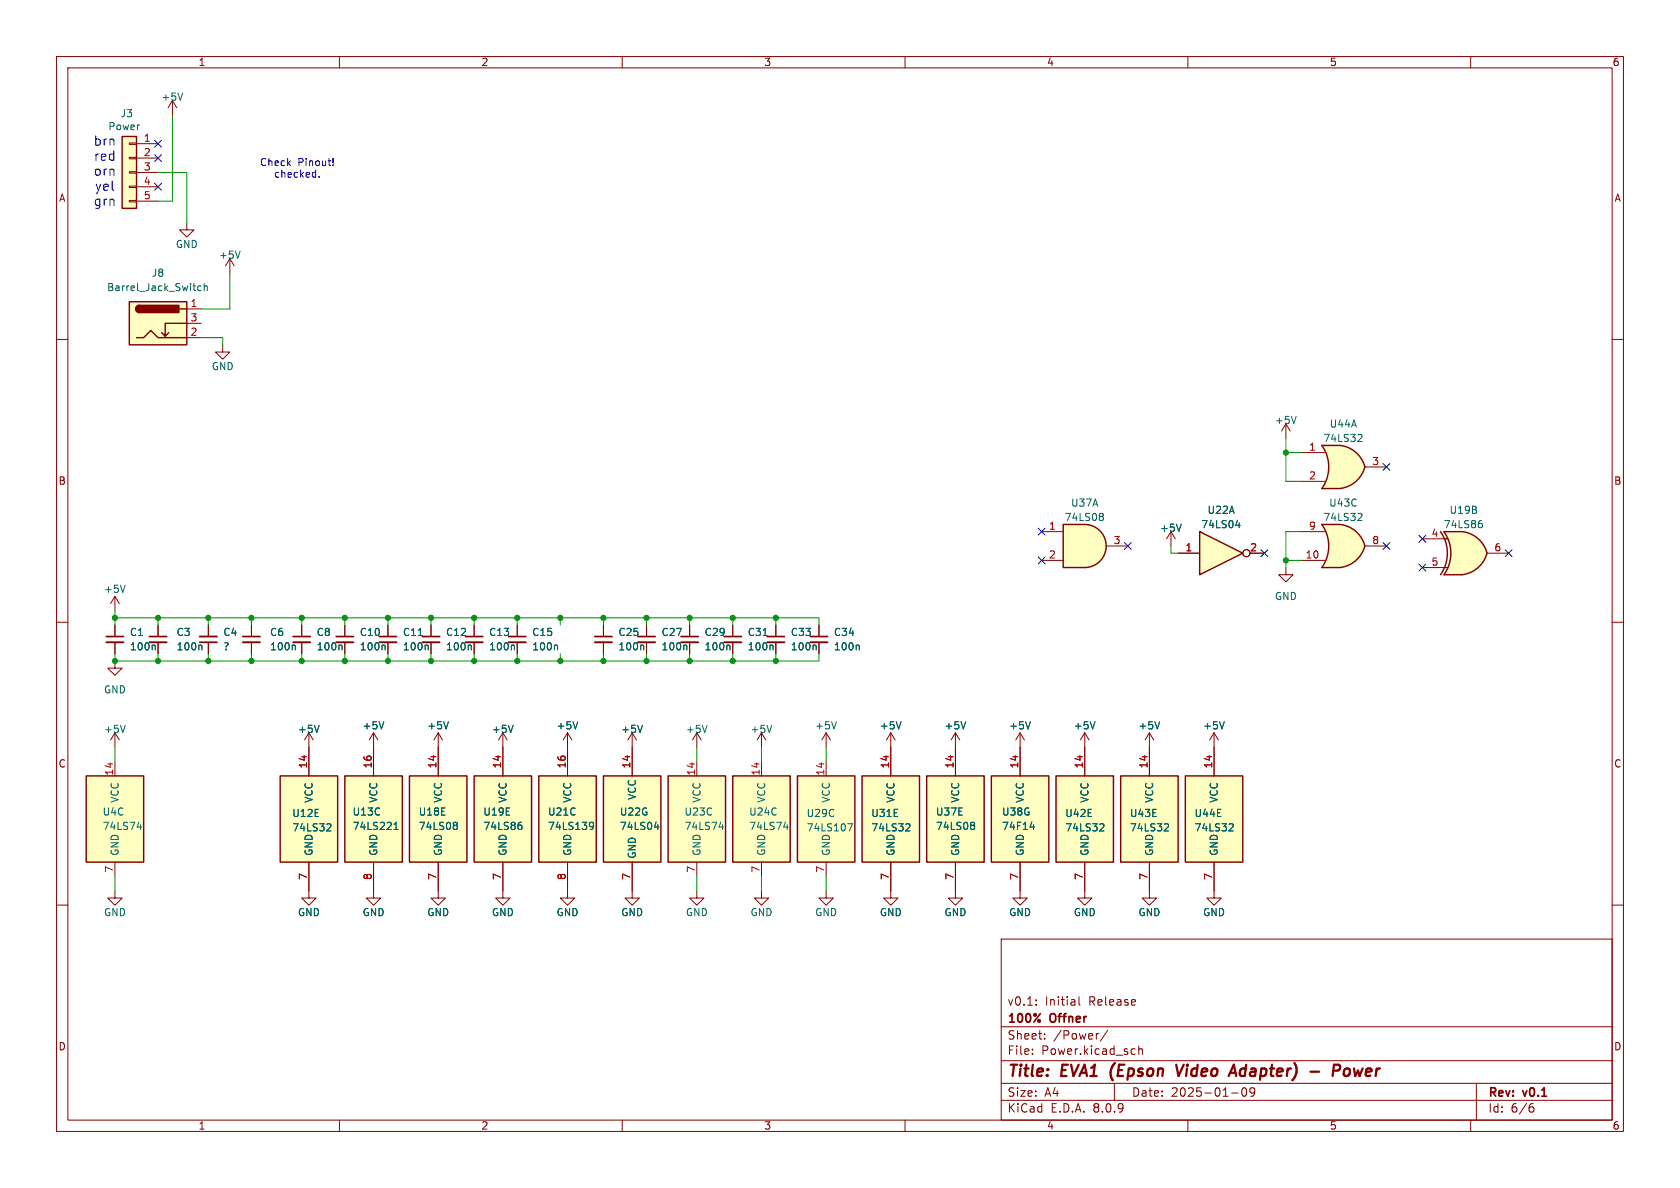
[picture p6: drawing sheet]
<svg xmlns="http://www.w3.org/2000/svg" width="297mm" height="210mm" viewBox="0 0 297 210" stroke-linecap="round" stroke-linejoin="round" font-family="sans-serif">
<g fill="none" stroke="#840000" stroke-width=".18">
<path d="M10 10h277v190h-277zM12 12h273v186h-273zM60 10v2M110 10v2M160 10v2M210 10v2M260 10v2M10 60h2M285 60h2M10 110h2M285 110h2M10 160h2"/>
<path d="M177 166h108v32h-108zM183.2 177.6v.1M183.2 176.8v.1M190.7 176.2v1.3l.3 .2M285 160h2M60 198v2M110 198v2M160 198v2M177 194.5h108M177 191.5h108M177 187.5h108M177 181.5h108"/>
<path d="M182.5 186.3v.1M182.5 185.5v.1M184.7 183.6v.1M184.7 182.8v.1M194.2 182.7l-.2 .1M195.8 182.1l-1.3 2M197 191.5v3M200.2 185.4l.5 .1M200.7 186.3l-.5 .1M201.3 185.5l.2-.1 .4 .1 .1 .9M201.3 184.9v1.5M210 198v2"/>
<path d="M217.7 193.2h1.2M219.7 192.4a.81 .81 0 0 0 .3 1.4l.2-.1 .2-.5-.2-.8M221 192.4v.5l.1 .3h.4l.3-.3M221.7 192.4a.99 .99 0 0 1-.3 1.4h-.3M260 198v2M261 191.5v6.5M270.6 195.7h.4l.2 .3-.1 .5-.5 .1M271 195.1l-.4 .1"/>
</g>
<path d="M196.4 189.3v1.1M207.9 188.2l.4 2 1-2M217.5 189.6h.9M218.1 188.2l.4 2M231.7 189.4h1.5M236.8 189.1a.51 .51 0 0 0-.2-.9h-.8l-.2 2M237.7 189.1a.52 .52 0 0 1 .6-.2 .52 .52 0 0 1 .4 .4l-.1 .5a.55 .55 0 0 1-.5 .4 .55 .55 0 0 1-.6-.4z" fill="none" stroke="#840000" stroke-width=".4"/>
<path d="M118.1 137.2h10.2v15.2h-10.2z" fill="#ffffc2"/>
<path d="M118.1 137.2h10.2v15.2h-10.2z" fill="none" stroke="#840000" stroke-width=".25"/>
<path d="M123.2 134.6v2.6M88.9 157.5v1.3h1.3l-1.3 1.2-1.3-1.2h1.3M123.2 152.4v2.5" fill="none" stroke="#840000" stroke-width=".18"/>
<path d="M127.1 146.2h.8M127.7 145.8v.8" fill="none" stroke="#006464" stroke-width=".18"/>
<path d="M257.9 96.4l5 1.4a5.2 5.2 0 0 1-4.4 3.8z" fill="#ffffc2" stroke="#ffffc2" stroke-width=".18"/>
<path d="M255.3 94h3.1M255.3 101.6h3.1" fill="none" stroke="#ffffc2" stroke-width=".18"/>
<path d="M255.3 94h3.1v7.6h-3.1a6.7 6.7 0 0 0 0-7.6z" fill="#ffffc2"/>
<path d="M258.5 94a5.1 5.1 0 0 1 4.4 3.8l-5 1.3z" fill="#ffffc2" stroke="#ffffc2" stroke-width=".18"/>
<path d="M254.7 94a6.6 6.6 0 0 1 0 7.6M255.3 94h3.1a5.1 5.1 0 0 1 4.5 3.8 5.2 5.2 0 0 1-4.4 3.8h-3.2a6.6 6.6 0 0 0 0-7.6z" fill="none" stroke="#840000" stroke-width=".25"/>
<g fill="none" stroke="#840000" stroke-width=".18">
<path d="M251.5 95.3h4.4M262.9 97.8h3.8M27.9 110.5v2M27.9 113.5v2.1M44.4 110.5v2M44.4 113.5v2.1M83.8 110.5v2M83.8 113.5v2.1M114.3 110.5v2M114.3 113.5v2.1M121.9 110.5v2M121.9 113.5v2.1"/>
<path d="M251.5 100.3h4.4M88.9 129.5l-.8 1.3M88.9 129.5v2.6M88.9 129.5l.8 1.3"/>
</g>
<path d="M261.6 92.5h.2l.3 .2-.1 .5-.4 .1M261.7 92h.3M35.5 114l.2 .2v.7M52 114l.2 .2v.7M90.8 114l.1 .2v.7M121.2 114l.2 .2v.7M128.9 114l.1 .2v.7M90.7 128.2l-.4 1.3" fill="none" stroke="#006464" stroke-width=".18"/>
<path d="M26.4 113.5h3.1M42.9 113.5h3.1M82.3 113.5h3M112.8 113.5h3M120.4 113.5h3" fill="none" stroke="#840000" stroke-width=".33"/>
<path d="M26.4 112.5h3.1M42.9 112.5h3.1M82.3 112.5h3M112.8 112.5h3M120.4 112.5h3" fill="none" stroke="#840000" stroke-width=".3"/>
<path d="M129.5 137.2h10.2v15.2h-10.2z" fill="#ffffc2"/>
<path d="M129.5 137.2h10.2v15.2h-10.2z" fill="none" stroke="#840000" stroke-width=".25"/>
<path d="M134.6 129.5v2.6M134.6 134.6v2.6M134.6 129.5l-.7 1.3M134.6 129.5l.8 1.3M134.6 152.4v2.5" fill="none" stroke="#840000" stroke-width=".18"/>
<path d="M136.4 128.2l-.4 1.3M138.6 146.2h.7M139.2 145.8v.8" fill="none" stroke="#006464" stroke-width=".18"/>
<path d="M106.7 137.2h10.1v15.2h-10.1z" fill="#ffffc2"/>
<path d="M106.7 137.2h10.1v15.2h-10.1z" fill="none" stroke="#840000" stroke-width=".25"/>
<path d="M36.8 110.5v2M36.8 113.5v2.1M111.8 132.1v5.1M123.2 129.5l-.8 1.3M123.2 129.5v2.6M123.2 129.5l.8 1.3M100.3 157.5v1.3h1.3l-1.3 1.2-1.2-1.2h1.2M111.8 152.4v5.1" fill="none" stroke="#840000" stroke-width=".18"/>
<path d="M125 128.2l-.4 1.3M115.7 146.2h.8M116.3 145.8v.8" fill="none" stroke="#006464" stroke-width=".18"/>
<path d="M35.3 112.5h3.1" fill="none" stroke="#840000" stroke-width=".33"/>
<path d="M35.3 113.5h3.1" fill="none" stroke="#840000" stroke-width=".3"/>
<path d="M141 137.2h10.1v15.2h-10.1z" fill="#ffffc2"/>
<path d="M141 137.2h10.1v15.2h-10.1z" fill="none" stroke="#840000" stroke-width=".25"/>
<path d="M53.3 110.5v2M53.3 113.5v2.1M146 129.5v2.6M146 134.6v2.6M146 129.5l-.7 1.3M146 129.5l.8 1.3M157.5 129.5l-.8 1.3M157.5 129.5v2.6M157.5 129.5l.7 1.3M146 152.4v2.5M157.5 157.5v1.3h1.2l-1.2 1.2-1.3-1.2h1.3" fill="none" stroke="#840000" stroke-width=".18"/>
<path d="M60.3 114l.2 .2v.7M147.9 127.6l-.5 1.2M159.3 127.6l-.4 1.2M149.9 145.6h.8l-.5 1.3" fill="none" stroke="#006464" stroke-width=".18"/>
<path d="M51.8 113.5h3.1" fill="none" stroke="#840000" stroke-width=".33"/>
<path d="M51.8 112.5h3.1" fill="none" stroke="#840000" stroke-width=".3"/>
<path d="M15.2 137.2h10.2v15.2h-10.2z" fill="#ffffc2"/>
<path d="M15.2 137.2h10.2v15.2h-10.2z" fill="none" stroke="#840000" stroke-width=".25"/>
<path d="M20.3 134.6v2.6M54.6 129.5l-.8 1.3M54.6 129.5v2.6M54.6 129.5l.8 1.3M66 129.5l-.7 1.3M66 129.5v2.6M66 129.5l.8 1.3M20.3 157.5v1.3h1.3l-1.3 1.2-1.3-1.2h1.3M20.3 152.4v2.5M146 157.5v1.3h1.3l-1.3 1.2-1.2-1.2h1.2" fill="none" stroke="#840000" stroke-width=".18"/>
<path d="M56.4 128.2l-.4 1.3M67.9 127.6l-.5 1.2M24.3 146.2h.7M24.9 145.8v.8" fill="none" stroke="#006464" stroke-width=".18"/>
<path d="M236.3 95.2l5 1.3a5.2 5.2 0 0 1-4.4 3.8z" fill="#ffffc2" stroke="#ffffc2" stroke-width=".18"/>
<path d="M233.7 92.7h3.2M233.7 100.3h3.2" fill="none" stroke="#ffffc2" stroke-width=".18"/>
<path d="M233.7 92.7h3.2v7.6h-3.2a6.7 6.7 0 0 0 0-7.6z" fill="#ffffc2"/>
<path d="M236.9 92.7a5.1 5.1 0 0 1 4.4 3.8l-5 1.3z" fill="#ffffc2" stroke="#ffffc2" stroke-width=".18"/>
<path d="M236.9 92.7h-3.2a6.6 6.6 0 0 1 0 7.6h3.2M236.9 92.7a5.1 5.1 0 0 1 4.4 3.8 5.2 5.2 0 0 1-4.4 3.8" fill="none" stroke="#840000" stroke-width=".25"/>
<path d="M229.9 99.1h4.3M229.9 94h4.3M241.3 96.5h3.8M91.4 110.5v2M91.4 113.5v2.1M203.2 129.5l-.8 1.3M203.2 129.5v2.6M203.2 129.5l.8 1.3" fill="none" stroke="#840000" stroke-width=".18"/>
<path d="M240.2 90.7l.5 .1 .1 .3-.8 .9h.8M98.4 114l.2 .2v.7M205 127.6l-.4 1.2" fill="none" stroke="#006464" stroke-width=".18"/>
<path d="M89.9 113.5h3.1" fill="none" stroke="#840000" stroke-width=".33"/>
<path d="M89.9 112.5h3.1" fill="none" stroke="#840000" stroke-width=".3"/>
<path d="M198.1 137.2h10.2v15.2h-10.2z" fill="#ffffc2"/>
<path d="M198.1 137.2h10.2v15.2h-10.2z" fill="none" stroke="#840000" stroke-width=".25"/>
<path d="M203.2 132.1v5.1M203.2 152.4v5.1" fill="none" stroke="#840000" stroke-width=".18"/>
<path d="M206 145.6l.5 .1 .1 .3-.8 .9h.8" fill="none" stroke="#006464" stroke-width=".18"/>
<path d="M186.7 137.2h10.1v15.2h-10.1z" fill="#ffffc2"/>
<path d="M186.7 137.2h10.1v15.2h-10.1z" fill="none" stroke="#840000" stroke-width=".25"/>
<path d="M191.8 129.5v7.7M191.8 129.5l-.8 1.3M191.8 129.5l.7 1.3M214.6 129.5l-.7 1.3M214.6 129.5v2.6M214.6 129.5l.8 1.3M191.8 152.4v6.4h1.2l-1.2 1.2-1.3-1.2h1.3M203.2 157.5v1.3h1.3l-1.3 1.2-1.3-1.2h1.3M214.6 157.5v1.3h1.3l-1.3 1.2-1.2-1.2h1.2" fill="none" stroke="#840000" stroke-width=".18"/>
<path d="M193.6 127.6l-.4 1.2M216.4 127.6l-.4 1.2M194.6 145.6l.4 .1 .2 .3-.8 .9h.8" fill="none" stroke="#006464" stroke-width=".18"/>
<path d="M209.5 137.2h10.2v15.2h-10.2z" fill="#ffffc2"/>
<path d="M209.5 137.2h10.2v15.2h-10.2z" fill="none" stroke="#840000" stroke-width=".25"/>
<path d="M227.3 100.3v1.3h1.3l-1.3 1.3-1.2-1.3h1.2M214.6 132.1v5.1M214.6 152.4v5.1" fill="none" stroke="#840000" stroke-width=".18"/>
<path d="M217.5 145.6l.4 .1 .1 .3-.8 .9h.8" fill="none" stroke="#006464" stroke-width=".18"/>
<path d="M21.6 24.1h2.5v12.7h-2.5z" fill="#ffffc2"/>
<path d="M22.9 35.4h1.2v.3h-1.2zM22.9 32.9h1.2v.2h-1.2zM22.9 30.4h1.2v.2h-1.2zM22.9 27.8h1.2v.3h-1.2zM22.9 25.3h1.2v.2h-1.2zM24.1 25.4h3.8M24.1 27.9h3.8M24.1 30.5h3.8M24.1 33h3.8M24.1 35.6h3.8M106.7 110.5v2M106.7 113.5v2.1" fill="none" stroke="#840000" stroke-width=".18"/>
<path d="M21.6 24.1h2.5v12.7h-2.5z" fill="none" stroke="#840000" stroke-width=".25"/>
<path d="M105.2 113.5h3" fill="none" stroke="#840000" stroke-width=".33"/>
<path d="M105.2 112.5h3" fill="none" stroke="#840000" stroke-width=".3"/>
<path d="M113.6 114l.2 .2v.7" fill="none" stroke="#006464" stroke-width=".18"/>
<path d="M236.3 81.2l5 1.3a5.2 5.2 0 0 1-4.4 3.9z" fill="#ffffc2" stroke="#ffffc2" stroke-width=".18"/>
<path d="M233.7 78.7h3.2M233.7 86.4h3.2" fill="none" stroke="#ffffc2" stroke-width=".18"/>
<path d="M233.7 78.7h3.2v7.7h-3.2a6.7 6.7 0 0 0 0-7.7z" fill="#ffffc2"/>
<path d="M236.9 78.7a5.1 5.1 0 0 1 4.4 3.9l-5 1.2z" fill="#ffffc2" stroke="#ffffc2" stroke-width=".18"/>
<path d="M236.9 78.7h-3.2a6.6 6.6 0 0 1 0 7.7h3.2M236.9 78.7a5.1 5.1 0 0 1 4.4 3.8 5.2 5.2 0 0 1-4.4 3.9" fill="none" stroke="#840000" stroke-width=".25"/>
<path d="M227.3 74.9l-.7 1.3M227.3 74.9v2.6M227.3 74.9l.8 1.3M229.9 80h4.3M229.9 85.1h4.3M241.3 82.6h3.8M100.3 129.5l-.7 1.3M100.3 129.5v2.6M100.3 129.5l.8 1.3M111.8 129.5l-.8 1.3M111.8 129.5v2.6M111.8 129.5l.7 1.3" fill="none" stroke="#840000" stroke-width=".18"/>
<path d="M229.1 73.6l-.4 1.3M240.2 76.8h.5l.1 .3-.8 .9h.8M102.1 127.6l-.4 1.2M113.6 128.2l-.4 1.3" fill="none" stroke="#006464" stroke-width=".18"/>
<path d="M83.8 137.2h10.2v15.2h-10.2z" fill="#ffffc2"/>
<path d="M83.8 137.2h10.2v15.2h-10.2z" fill="none" stroke="#840000" stroke-width=".25"/>
<path d="M207 94l-.8 1.3M207 94v2.5M207 94l.8 1.3M88.9 132.1v5.1M88.9 152.4v5.1M111.8 157.5v1.3h1.2l-1.2 1.2-1.3-1.2h1.3" fill="none" stroke="#840000" stroke-width=".18"/>
<path d="M208.8 92.7l-.4 1.2M91.8 145.8h.2l.3 .3-.1 .4-.4 .1M91.9 145.4h.3" fill="none" stroke="#006464" stroke-width=".18"/>
<path d="M212.1 94l7.6 3.8-7.6 3.8z" fill="#ffffc2"/>
<path d="M212.1 94l7.6 3.8-7.6 3.8z" fill="none" stroke="#840000" stroke-width=".25"/>
<g fill="none" stroke="#840000" stroke-width=".18">
<path d="M208.3 97.8h3.8M221 97.8h2.5"/>
<circle cx="220.3" cy="97.8" r=".63"/>
</g>
<path d="M218.5 92.9h.8M219.1 92.4v.9" fill="none" stroke="#006464" stroke-width=".18"/>
<path d="M191.8 92.7a3.8 3.8 0 0 1 3.8 3.8 3.8 3.8 0 0 1-3.8 3.8z" fill="#ffffc2" stroke="#ffffc2" stroke-width=".18"/>
<path d="M188 92.7h3.8v7.6h-3.8z" fill="#ffffc2"/>
<path d="M188 92.7h3.8a3.8 3.8 0 0 1 3.8 3.8 3.8 3.8 0 0 1-3.8 3.8h-3.8z" fill="none" stroke="#840000" stroke-width=".25"/>
<path d="M184.1 94h3.9M184.1 99.1h3.9M195.6 96.5h3.8" fill="none" stroke="#840000" stroke-width=".18"/>
<path d="M194.6 90.7h.2l.3 .3-.3 .3M194.6 91.3h.2M194.8 91.3l.3 .2v.3l-.2 .2h-.3" fill="none" stroke="#006464" stroke-width=".18"/>
<path d="M95.2 137.2h10.2v15.2h-10.2z" fill="#ffffc2"/>
<path d="M95.2 137.2h10.2v15.2h-10.2z" fill="none" stroke="#840000" stroke-width=".25"/>
<g fill="none" stroke="#840000" stroke-width=".18">
<path d="M33 39.4v1.2h1.3l-1.3 1.3-1.3-1.3h1.3M40.6 45.7l-.7 1.3M40.6 45.7v2.6M40.6 45.7l.8 1.3M39.4 61v1.2h1.2l-1.2 1.3-1.3-1.3h1.3M20.3 116.8v1.3h1.3l-1.3 1.3-1.3-1.3h1.3M20.3 110.5v2M20.3 113.5v2.1M76.2 110.5v2M76.2 113.5v2.1M137.2 110.5v2M137.2 113.5v2.1"/>
<path d="M20.3 129.5v2.6M20.3 129.5l-.7 1.3M20.3 129.5l.8 1.3M100.3 132.1v5.1M100.3 152.4v5.1M123.2 157.5v1.3h1.3l-1.3 1.2-1.3-1.2h1.3M134.6 157.5v1.3h1.3l-1.3 1.2-1.3-1.2h1.3"/>
</g>
<path d="M42.5 44.4l-.5 1.3M27.3 114l.1 .2v.7M83.1 114l.2 .2v.7M144.1 114l.2 .2v.7M22.1 128.2l-.4 1.3M104.3 145.4h.4l.2 .1a.84 .84 0 0 1-.3 1.1h-.3M104.9 145.9l-.2 .2h-.4" fill="none" stroke="#006464" stroke-width=".18"/>
<path d="M18.8 113.5h3M74.7 113.5h3M135.6 113.5h3.1" fill="none" stroke="#840000" stroke-width=".33"/>
<path d="M18.8 112.5h3M74.7 112.5h3M135.6 112.5h3.1" fill="none" stroke="#840000" stroke-width=".3"/>
<path d="M22.9 53.3h10.1v7.7h-10.1z" fill="#ffffc2"/>
<path d="M22.9 53.3h10.1v7.7h-10.1zM24.1 59.7h1.3l1.3-1.3 1.2 1.3h5.1M24.6 54a.64 .64 0 0 0-.6 .6 .64 .64 0 0 0 .6 .6M29.8 58.8l-.6 .6M31.7 54.6h1.3M33 57.2h-3.8v2.2l-.6-.6" fill="none" stroke="#840000" stroke-width=".25"/>
<g fill="#840000" stroke="#840000" stroke-width=".25">
<path d="M24.2 54.2l.4-.2v1.2a.63 .63 0 0 1-.5-.3 .63 .63 0 0 1 .1-.7z"/>
<path d="M24.6 54h7v1.2h-7z"/>
</g>
<path d="M33 54.6h2.6M33 59.7h2.6M33 57.2h2.6M20.3 105.4l-.7 1.3M20.3 105.4v2.6M20.3 105.4l.8 1.3" fill="none" stroke="#840000" stroke-width=".18"/>
<path d="M35.6 50.6l-.4-.1-.2 .3 .1 .5h.5M36.1 50.7l.2-.2 .3 .1v.8M36.1 50.1v1.3M22.1 103.4l-.4 1.3" fill="none" stroke="#006464" stroke-width=".18"/>
<path d="M175.3 137.2h10.1v15.2h-10.1z" fill="#ffffc2"/>
<path d="M175.3 137.2h10.1v15.2h-10.1z" fill="none" stroke="#840000" stroke-width=".25"/>
<path d="M180.3 132.1v5.1M180.3 152.4v5.1" fill="none" stroke="#840000" stroke-width=".18"/>
<path d="M182.1 146.2h.8M182.7 145.8v.8" fill="none" stroke="#006464" stroke-width=".18"/>
<path d="M152.4 137.2h10.2v15.2h-10.2z" fill="#ffffc2"/>
<path d="M152.4 137.2h10.2v15.2h-10.2z" fill="none" stroke="#840000" stroke-width=".25"/>
<path d="M157.5 132.1v5.1M168.9 129.5l-.8 1.3M168.9 129.5v2.6M168.9 129.5l.8 1.3M180.3 129.5l-.7 1.3M180.3 129.5v2.6M180.3 129.5l.8 1.3M157.5 152.4v5.1M180.3 157.5v1.3h1.3l-1.3 1.2-1.2-1.2h1.2" fill="none" stroke="#840000" stroke-width=".18"/>
<path d="M170.7 127.6l-.4 1.2M182.2 127.6l-.5 1.2M160.3 145.6l.4 .1 .2 .3-.8 .9h.8" fill="none" stroke="#006464" stroke-width=".18"/>
<path d="M163.8 137.2h10.2v15.2h-10.2z" fill="#ffffc2"/>
<path d="M163.8 137.2h10.2v15.2h-10.2z" fill="none" stroke="#840000" stroke-width=".25"/>
<path d="M61 110.5v2M61 113.5v2.1M77.5 129.5l-.8 1.3M77.5 129.5v2.6M77.5 129.5l.7 1.3M168.9 132.1v5.1M168.9 152.4v6.4h1.3l-1.3 1.2-1.3-1.2h1.3" fill="none" stroke="#840000" stroke-width=".18"/>
<path d="M67.9 114l.2 .2v.7M79.3 127.6l-.4 1.2M171.8 145.4h.3l.2 .2-.2 .3M171.8 145.9h.3M172.1 145.9l.2 .2v.3l-.1 .2h-.4" fill="none" stroke="#006464" stroke-width=".18"/>
<path d="M59.4 113.5h3.1" fill="none" stroke="#840000" stroke-width=".33"/>
<path d="M59.4 112.5h3.1" fill="none" stroke="#840000" stroke-width=".3"/>
<path d="M72.4 137.2h10.1v15.2h-10.1z" fill="#ffffc2"/>
<path d="M72.4 137.2h10.1v15.2h-10.1z" fill="none" stroke="#840000" stroke-width=".25"/>
<path d="M30.5 17.8l-.8 1.3M30.5 17.8v2.5M30.5 17.8l.7 1.3M68.6 110.5v2M68.6 113.5v2.1M77.5 132.1v5.1M54.6 157.5v1.3h1.3l-1.3 1.2-1.3-1.2h1.3M66 157.5v1.3h1.3l-1.3 1.2-1.2-1.2h1.2M77.5 152.4v6.4h1.2l-1.2 1.2-1.3-1.2h1.3" fill="none" stroke="#840000" stroke-width=".18"/>
<path d="M32.3 16.5l-.4 1.2M74 112.3h.7M75.5 114l.2 .2v.7M80.4 145.4h.2l.3 .2-.3 .3M80.4 145.9h.2M80.6 145.9l.3 .2v.3l-.2 .2h-.3" fill="none" stroke="#006464" stroke-width=".18"/>
<path d="M67.1 113.5h3" fill="none" stroke="#840000" stroke-width=".33"/>
<path d="M67.1 112.5h3" fill="none" stroke="#840000" stroke-width=".3"/>
<path d="M61 137.2h10.1v15.2h-10.1z" fill="#ffffc2"/>
<path d="M61 137.2h10.1v15.2h-10.1z" fill="none" stroke="#840000" stroke-width=".25"/>
<path d="M144.8 110.5v2M144.8 113.5v2.1M66 132.1v5.1M66 152.4v5.1" fill="none" stroke="#840000" stroke-width=".18"/>
<path d="M151.7 114l.2 .2v.7M69.7 146.6h.7M69.7 145.7l.3-.3v1.2" fill="none" stroke="#006464" stroke-width=".18"/>
<path d="M143.3 113.5h3" fill="none" stroke="#840000" stroke-width=".33"/>
<path d="M143.3 112.5h3" fill="none" stroke="#840000" stroke-width=".3"/>
<path d="M49.5 137.2h10.2v15.2h-10.2z" fill="#ffffc2"/>
<path d="M49.5 137.2h10.2v15.2h-10.2z" fill="none" stroke="#840000" stroke-width=".25"/>
<g fill="none" stroke="#840000" stroke-width=".18">
<path d="M208.3 97.8h3.8M221 97.8h2.5M20.3 110.5v2M20.3 113.5v2.1M27.9 110.5v2M27.9 113.5v2.1M36.8 110.5v2M36.8 113.5v2.1M44.4 110.5v2M44.4 113.5v2.1M53.3 110.5v2M53.3 113.5v2.1"/>
<path d="M61 110.5v2M61 113.5v2.1M68.6 110.5v2M68.6 113.5v2.1M76.2 110.5v2M76.2 113.5v2.1M83.8 110.5v2M83.8 113.5v2.1M91.4 110.5v2M91.4 113.5v2.1M106.7 110.5v2M106.7 113.5v2.1"/>
<path d="M114.3 110.5v2M114.3 113.5v2.1M121.9 110.5v2M121.9 113.5v2.1M129.5 110.5v2M129.5 113.5v2.1M137.2 110.5v2M137.2 113.5v2.1M144.8 110.5v2M144.8 113.5v2.1M54.6 132.1v5.1M66 132.1v5.1"/>
<path d="M77.5 132.1v5.1M88.9 132.1v5.1M100.3 132.1v5.1M111.8 132.1v5.1M157.5 132.1v5.1M168.9 132.1v5.1M180.3 132.1v5.1M191.8 132.1v5.1M203.2 132.1v5.1M214.6 132.1v5.1M54.6 152.4v5.1M66 152.4v5.1"/>
<path d="M77.5 152.4v5.1M88.9 152.4v5.1M100.3 152.4v5.1M111.8 152.4v5.1M157.5 152.4v5.1M168.9 152.4v5.1M180.3 152.4v5.1M191.8 152.4v5.1M203.2 152.4v5.1M214.6 152.4v5.1"/>
<circle cx="220.3" cy="97.8" r=".63"/>
</g>
<g fill="none" stroke="#006464" stroke-width=".18">
<path d="M208.8 92.7l-.4 1.2M218.5 92.9h.8M219.1 92.4v.9M27.3 114l.1 .2v.7M35.5 114l.2 .2v.7M52 114l.2 .2v.7M60.3 114l.2 .2v.7M67.9 114l.2 .2v.7M74 112.3h.7M75.5 114l.2 .2v.7M83.1 114l.2 .2v.7M90.8 114l.1 .2v.7"/>
<path d="M98.4 114l.2 .2v.7M113.6 114l.2 .2v.7M121.2 114l.2 .2v.7M128.9 114l.1 .2v.7M134.9 112.3h.7M136.5 114l.2 .2v.7M144.1 114l.2 .2v.7M151.7 114l.2 .2v.7M56.4 128.2l-.4 1.3M67.9 127.6l-.5 1.2M79.3 127.6l-.4 1.2M90.7 128.2l-.4 1.3"/>
<path d="M102.1 127.6l-.4 1.2M113.6 128.2l-.4 1.3M159.3 127.6l-.4 1.2M170.7 127.6l-.4 1.2M182.2 127.6l-.5 1.2M193.6 127.6l-.4 1.2M205 127.6l-.4 1.2M216.4 127.6l-.4 1.2M58 145.6l.4 .1 .1 .3-.8 .9h.8M69.7 146.6h.7M69.7 145.7l.3-.3v1.2M80.4 145.4h.2l.3 .2-.3 .3"/>
<path d="M80.4 145.9h.2M80.6 145.9l.3 .2v.3l-.2 .2h-.3M91.8 145.8h.2l.3 .3-.1 .4-.4 .1M91.9 145.4h.3M104.3 145.4h.4l.2 .1a.84 .84 0 0 1-.3 1.1h-.3M104.9 145.9l-.2 .2h-.4M115.7 146.2h.8M116.3 145.8v.8M160.3 145.6l.4 .1 .2 .3-.8 .9h.8M171.8 145.4h.3l.2 .2-.2 .3M171.8 145.9h.3M172.1 145.9l.2 .2v.3l-.1 .2h-.4"/>
<path d="M182.1 146.2h.8M182.7 145.8v.8M194.6 145.6l.4 .1 .2 .3-.8 .9h.8M206 145.6l.5 .1 .1 .3-.8 .9h.8M217.5 145.6l.4 .1 .1 .3-.8 .9h.8"/>
</g>
<path d="M128 113.5h3.1" fill="none" stroke="#840000" stroke-width=".33"/>
<path d="M128 112.5h3.1" fill="none" stroke="#840000" stroke-width=".3"/>
<path d="M56.4 31.2v.1M58.9 29.2v.1M58.9 28v.8" fill="none" stroke="#0000c2" stroke-width=".18"/>
<g fill="none" stroke="#009600" stroke-width=".18">
<path d="M27.9 30.5h5.1v8.9M30.5 20.3v15.3h-2.6M35.6 59.7h3.8v1.3M40.6 48.3v6.3h-5M227.3 77.5v7.6h2.6M207 96.5v1.3h1.3M227.3 99.1h2.6M227.3 80h2.6M229.9 94h-2.6v6.3M20.3 109.2h124.5v1.3M20.3 115.6v1.2h124.5v-1.2M20.3 108v2.5"/>
<path d="M27.9 109.2v1.3M27.9 115.6v1.2M36.8 109.2v1.3M36.8 115.6v1.2M44.4 109.2v1.3M44.4 115.6v1.2M53.3 109.2v1.3M53.3 115.6v1.2M61 109.2v1.3M61 115.6v1.2M68.6 109.2v1.3M68.6 115.6v1.2"/>
<path d="M76.2 109.2v1.3M76.2 115.6v1.2M83.8 109.2v1.3M83.8 115.6v1.2M91.4 109.2v1.3M91.4 115.6v1.2M99.1 109.2v1.3M99.1 115.6v1.2M106.7 109.2v1.3M106.7 115.6v1.2M114.3 109.2v1.3M114.3 115.6v1.2"/>
<path d="M121.9 109.2v1.3M121.9 115.6v1.2M129.5 109.2v1.3M129.5 115.6v1.2M137.2 109.2v1.3M137.2 115.6v1.2M20.3 132.1v2.5M123.2 132.1v2.5M134.6 132.1v2.5M146 132.1v2.5M20.3 154.9v2.6M123.2 154.9v2.6"/>
<path d="M134.6 154.9v2.6M146 154.9v2.6"/>
</g>
<g fill="none" stroke="#000084" stroke-width=".18">
<path d="M27.3 24.8l1.2 1.2M27.3 32.4l1.2 1.2M27.3 27.3l1.2 1.2M28.5 24.8l-1.2 1.2M28.5 32.4l-1.2 1.2M28.5 27.3l-1.2 1.2M183.5 93.4l1.3 1.2M183.5 98.5l1.3 1.2M184.8 93.4l-1.3 1.2M184.8 98.5l-1.3 1.2M198.8 95.9l1.2 1.2M200 95.9l-1.2 1.2"/>
<path d="M222.9 97.2l1.2 1.2M224.1 97.2l-1.2 1.2M244.5 81.9l1.2 1.3M244.5 95.9l1.2 1.2M245.7 81.9l-1.2 1.3M245.7 95.9l-1.2 1.2M250.9 99.7l1.2 1.2M250.9 94.6l1.2 1.3M252.1 99.7l-1.2 1.2M252.1 94.6l-1.2 1.3M266.1 97.2l1.2 1.2M267.3 97.2l-1.2 1.2"/>
</g>
<g fill="#009600" stroke="#009600" stroke-width=".18">
<circle cx="129.5" cy="116.8" r=".46"/>
<circle cx="129.5" cy="109.2" r=".46"/>
<circle cx="137.2" cy="116.8" r=".46"/>
<circle cx="106.7" cy="116.8" r=".46"/>
<circle cx="114.3" cy="109.2" r=".46"/>
<circle cx="121.9" cy="116.8" r=".46"/>
<circle cx="114.3" cy="116.8" r=".46"/>
<circle cx="121.9" cy="109.2" r=".46"/>
<circle cx="137.2" cy="109.2" r=".46"/>
<circle cx="83.8" cy="116.8" r=".46"/>
<circle cx="76.2" cy="109.2" r=".46"/>
<circle cx="83.8" cy="109.2" r=".46"/>
<circle cx="20.3" cy="116.8" r=".46"/>
<circle cx="68.6" cy="109.2" r=".46"/>
<circle cx="76.2" cy="116.8" r=".46"/>
<circle cx="68.6" cy="116.8" r=".46"/>
<circle cx="61" cy="116.8" r=".46"/>
<circle cx="61" cy="109.2" r=".46"/>
<circle cx="53.3" cy="109.2" r=".46"/>
<circle cx="44.4" cy="116.8" r=".46"/>
<circle cx="44.4" cy="109.2" r=".46"/>
<circle cx="36.8" cy="116.8" r=".46"/>
<circle cx="53.3" cy="116.8" r=".46"/>
<circle cx="27.9" cy="116.8" r=".46"/>
<circle cx="227.3" cy="99.1" r=".46"/>
<circle cx="227.3" cy="80" r=".46"/>
<circle cx="91.4" cy="116.8" r=".46"/>
<circle cx="99.1" cy="109.2" r=".46"/>
<circle cx="106.7" cy="109.2" r=".46"/>
<circle cx="99.1" cy="116.8" r=".46"/>
<circle cx="91.4" cy="109.2" r=".46"/>
<circle cx="27.9" cy="109.2" r=".46"/>
<circle cx="36.8" cy="109.2" r=".46"/>
<circle cx="20.3" cy="109.2" r=".46"/>
</g>
<g font-size="2.8" fill="#840000">
<text x="178" y="190.9">Title:</text>
<text x="187.7" y="190.9">EVA1</text>
<text x="197.1" y="190.9">(Epson</text>
<text x="209.6" y="190.9">Video</text>
<text x="220" y="190.9">Adapter)</text>
<text x="234.9" y="190.9">-</text>
<text x="239.7" y="190.9">Power</text>
</g>
<g font-size="2.3" fill="#0000c2">
<text x="16.5" y="26">brn</text>
<text x="16.5" y="28.6">red</text>
<text x="16.5" y="31.3">orn</text>
<text x="16.7" y="33.9">yel</text>
<text x="16.5" y="36.6">grn</text>
</g>
<g font-size="2.1" fill="#840000">
<text x="178" y="178">v0.1:</text>
<text x="184.7" y="178">Initial</text>
<text x="192.5" y="178">Release</text>
<text x="178" y="184">Sheet:</text>
<text x="178" y="181.2">100%</text>
<text x="185.7" y="181.2">Offner</text>
<text x="186.2" y="184">/Power/</text>
<text x="178" y="186.7">File:</text>
<text x="184.1" y="186.7">Power.kicad_sch</text>
<text x="178" y="196.9">KiCad</text>
<text x="178" y="194.1">Size:</text>
<text x="184.7" y="194.1">A4</text>
<text x="185.7" y="196.9">E.D.A.</text>
<text x="193.3" y="196.9">8.0.9</text>
<text x="200" y="194.1">Date:</text>
<text x="207" y="194.1">2025-01-09</text>
<text x="263" y="194.3">Rev:</text>
<text x="263" y="196.9">Id:</text>
<text x="267.1" y="196.9">6/6</text>
<text x="269.4" y="194.3">v0.1</text>
</g>
<g font-size="1.8" fill="#840000">
<text x="35" y="11.9">1</text>
<text x="85" y="11.9">2</text>
<text x="135" y="11.9">3</text>
<text x="185" y="11.9">4</text>
<text x="235" y="11.9">5</text>
<text x="285" y="11.9">6</text>
<text x="10.3" y="35.9">A</text>
<text x="285.3" y="35.9">A</text>
<text x="10.3" y="85.9">B</text>
<text x="285.3" y="85.9">B</text>
<text x="10.3" y="135.9">C</text>
<text x="285.3" y="135.9">C</text>
<text x="10.3" y="185.9">D</text>
<text x="285.3" y="185.9">D</text>
<text x="35" y="199.9">1</text>
<text x="85" y="199.9">2</text>
<text x="135" y="199.9">3</text>
<text x="185" y="199.9">4</text>
<text x="235" y="199.9">5</text>
<text x="285" y="199.9">6</text>
</g>
<g font-size="1.8" fill="#006464">
<text x="19.1" y="23.2">Power</text>
<text x="21.2" y="20.9">J3</text>
<text x="28.4" y="18">+5V</text>
<text x="31" y="44">GND</text>
<text x="38.6" y="45.9">+5V</text>
<text x="18.8" y="51.7">Barrel_Jack_Switch</text>
<text x="26.7" y="49.1">J8</text>
<text x="37.3" y="65.6">GND</text>
<text x="225.3" y="75.2">+5V</text>
<text x="235" y="75.8">U44A</text>
<text x="233.9" y="78.3">74LS32</text>
<text x="189.2" y="89.8">U37A</text>
<text x="234.9" y="89.8">U43C</text>
<text x="188.1" y="92.3">74LS08</text>
<text x="205" y="94.2">+5V</text>
<text x="212.3" y="93.6">74LS04</text>
<text x="213.4" y="91">U22A</text>
<text x="233.9" y="92.3">74LS32</text>
<text x="255.1" y="93.6">74LS86</text>
<text x="256.2" y="91">U19B</text>
<text x="18.3" y="105">+5V</text>
<text x="225.3" y="106.3">GND</text>
<text x="22.9" y="112.6">C1</text>
<text x="31.1" y="112.6">C3</text>
<text x="39.4" y="112.6">C4</text>
<text x="47.6" y="112.6">C6</text>
<text x="55.9" y="112.6">C8</text>
<text x="63.5" y="112.6">C10</text>
<text x="71.1" y="112.6">C11</text>
<text x="78.7" y="112.6">C12</text>
<text x="86.4" y="112.6">C13</text>
<text x="94" y="112.6">C15</text>
<text x="109.2" y="112.6">C25</text>
<text x="116.8" y="112.6">C27</text>
<text x="124.5" y="112.6">C29</text>
<text x="132.1" y="112.6">C31</text>
<text x="139.7" y="112.6">C33</text>
<text x="147.3" y="112.6">C34</text>
<text x="22.9" y="115.2">100n</text>
<text x="31.1" y="115.2">100n</text>
<text x="39.4" y="115.2">?</text>
<text x="47.6" y="115.2">100n</text>
<text x="55.9" y="115.2">100n</text>
<text x="63.5" y="115.2">100n</text>
<text x="71.1" y="115.2">100n</text>
<text x="78.7" y="115.2">100n</text>
<text x="86.4" y="115.2">100n</text>
<text x="94" y="115.2">100n</text>
<text x="109.2" y="115.2">100n</text>
<text x="116.8" y="115.2">100n</text>
<text x="124.5" y="115.2">100n</text>
<text x="132.1" y="115.2">100n</text>
<text x="139.7" y="115.2">100n</text>
<text x="147.3" y="115.2">100n</text>
<text x="18.3" y="122.8">GND</text>
<text x="18.3" y="129.8">+5V</text>
<text x="52.6" y="129.8">+5V</text>
<text x="64" y="129.1">+5V</text>
<text x="75.4" y="129.1">+5V</text>
<text x="86.9" y="129.8">+5V</text>
<text x="98.3" y="129.1">+5V</text>
<text x="109.7" y="129.8">+5V</text>
<text x="121.2" y="129.8">+5V</text>
<text x="132.6" y="129.8">+5V</text>
<text x="144" y="129.1">+5V</text>
<text x="155.4" y="129.1">+5V</text>
<text x="166.9" y="129.1">+5V</text>
<text x="178.3" y="129.1">+5V</text>
<text x="189.7" y="129.1">+5V</text>
<text x="201.2" y="129.1">+5V</text>
<text x="212.6" y="129.1">+5V</text>
<text x="21.2" y="142" transform="rotate(-90 21.2 142)">VCC</text>
<text x="55.5" y="142" transform="rotate(-90 55.5 142)">VCC</text>
<text x="66.9" y="142" transform="rotate(-90 66.9 142)">VCC</text>
<text x="78.3" y="142" transform="rotate(-90 78.3 142)">VCC</text>
<text x="89.8" y="142" transform="rotate(-90 89.8 142)">VCC</text>
<text x="101.2" y="142" transform="rotate(-90 101.2 142)">VCC</text>
<text x="112.6" y="141.5" transform="rotate(-90 112.6 141.5)">VCC</text>
<text x="124.1" y="142" transform="rotate(-90 124.1 142)">VCC</text>
<text x="135.5" y="142" transform="rotate(-90 135.5 142)">VCC</text>
<text x="146.9" y="142" transform="rotate(-90 146.9 142)">VCC</text>
<text x="158.3" y="142" transform="rotate(-90 158.3 142)">VCC</text>
<text x="169.8" y="142" transform="rotate(-90 169.8 142)">VCC</text>
<text x="181.2" y="142" transform="rotate(-90 181.2 142)">VCC</text>
<text x="192.6" y="142" transform="rotate(-90 192.6 142)">VCC</text>
<text x="204.1" y="142" transform="rotate(-90 204.1 142)">VCC</text>
<text x="215.5" y="142" transform="rotate(-90 215.5 142)">VCC</text>
<text x="18" y="144.4">U4C</text>
<text x="18" y="146.9">74LS74</text>
<text x="51.6" y="144.6">U12E</text>
<text x="51.6" y="147.2">74LS32</text>
<text x="62.2" y="144.4">U13C</text>
<text x="62.2" y="146.9">74LS221</text>
<text x="73.9" y="144.4">U18E</text>
<text x="73.9" y="146.9">74LS08</text>
<text x="85.4" y="144.4">U19E</text>
<text x="85.4" y="146.9">74LS86</text>
<text x="96.8" y="144.4">U21C</text>
<text x="96.8" y="146.9">74LS139</text>
<text x="109.5" y="144.4">U22G</text>
<text x="109.5" y="146.9">74LS04</text>
<text x="120.9" y="144.4">U23C</text>
<text x="120.9" y="146.9">74LS74</text>
<text x="132.3" y="144.4">U24C</text>
<text x="132.3" y="146.9">74LS74</text>
<text x="142.5" y="144.6">U29C</text>
<text x="142.5" y="147.2">74LS107</text>
<text x="153.9" y="144.6">U31E</text>
<text x="153.9" y="147.2">74LS32</text>
<text x="165.4" y="144.4">U37E</text>
<text x="165.4" y="146.9">74LS08</text>
<text x="177" y="144.4">U38G</text>
<text x="177" y="146.9">74F14</text>
<text x="188.2" y="144.6">U42E</text>
<text x="188.2" y="147.2">74LS32</text>
<text x="199.7" y="144.6">U43E</text>
<text x="199.7" y="147.2">74LS32</text>
<text x="211.1" y="144.6">U44E</text>
<text x="211.1" y="147.2">74LS32</text>
<text x="21.2" y="151.4" transform="rotate(-90 21.2 151.4)">GND</text>
<text x="55.5" y="151.4" transform="rotate(-90 55.5 151.4)">GND</text>
<text x="66.9" y="151.4" transform="rotate(-90 66.9 151.4)">GND</text>
<text x="78.3" y="151.4" transform="rotate(-90 78.3 151.4)">GND</text>
<text x="89.8" y="151.4" transform="rotate(-90 89.8 151.4)">GND</text>
<text x="101.2" y="151.4" transform="rotate(-90 101.2 151.4)">GND</text>
<text x="112.6" y="151.9" transform="rotate(-90 112.6 151.9)">GND</text>
<text x="124.1" y="151.4" transform="rotate(-90 124.1 151.4)">GND</text>
<text x="135.5" y="151.4" transform="rotate(-90 135.5 151.4)">GND</text>
<text x="146.9" y="151.4" transform="rotate(-90 146.9 151.4)">GND</text>
<text x="158.3" y="151.4" transform="rotate(-90 158.3 151.4)">GND</text>
<text x="169.8" y="151.4" transform="rotate(-90 169.8 151.4)">GND</text>
<text x="181.2" y="151.4" transform="rotate(-90 181.2 151.4)">GND</text>
<text x="192.6" y="151.4" transform="rotate(-90 192.6 151.4)">GND</text>
<text x="204.1" y="151.4" transform="rotate(-90 204.1 151.4)">GND</text>
<text x="215.5" y="151.4" transform="rotate(-90 215.5 151.4)">GND</text>
<text x="18.3" y="162.2">GND</text>
<text x="52.6" y="162.2">GND</text>
<text x="64" y="162.2">GND</text>
<text x="75.4" y="162.2">GND</text>
<text x="86.9" y="162.2">GND</text>
<text x="98.3" y="162.2">GND</text>
<text x="109.7" y="162.2">GND</text>
<text x="121.2" y="162.2">GND</text>
<text x="132.6" y="162.2">GND</text>
<text x="144" y="162.2">GND</text>
<text x="155.4" y="162.2">GND</text>
<text x="166.9" y="162.2">GND</text>
<text x="178.3" y="162.2">GND</text>
<text x="189.7" y="162.2">GND</text>
<text x="201.2" y="162.2">GND</text>
<text x="212.6" y="162.2">GND</text>
</g>
<g font-size="1.8" fill="#a90000">
<text x="25.3" y="25.1">1</text>
<text x="25.3" y="27.7">2</text>
<text x="25.3" y="30.2">3</text>
<text x="25.3" y="32.8">4</text>
<text x="25.3" y="35.3">5</text>
<text x="33.6" y="54.4">1</text>
<text x="33.6" y="59.4">2</text>
<text x="33.6" y="56.9">3</text>
<text x="231.3" y="79.8">1</text>
<text x="242.5" y="82.3">3</text>
<text x="231.3" y="84.8">2</text>
<text x="185.3" y="93.7">1</text>
<text x="231.3" y="93.7">9</text>
<text x="253" y="95">4</text>
<text x="185.3" y="98.8">2</text>
<text x="196.8" y="96.3">3</text>
<text x="209.5" y="97.5">1</text>
<text x="220.9" y="97.5">2</text>
<text x="230.7" y="98.8">10</text>
<text x="242.5" y="96.3">8</text>
<text x="253" y="100.1">5</text>
<text x="264.1" y="97.5">6</text>
<text x="20.1" y="137.2" transform="rotate(-90 20.1 137.2)">14</text>
<text x="54.4" y="135.9" transform="rotate(-90 54.4 135.9)">14</text>
<text x="65.8" y="135.9" transform="rotate(-90 65.8 135.9)">16</text>
<text x="77.2" y="135.9" transform="rotate(-90 77.2 135.9)">14</text>
<text x="88.6" y="135.9" transform="rotate(-90 88.6 135.9)">14</text>
<text x="100.1" y="135.9" transform="rotate(-90 100.1 135.9)">16</text>
<text x="111.5" y="135.9" transform="rotate(-90 111.5 135.9)">14</text>
<text x="122.9" y="137.2" transform="rotate(-90 122.9 137.2)">14</text>
<text x="134.4" y="137.2" transform="rotate(-90 134.4 137.2)">14</text>
<text x="145.8" y="137.2" transform="rotate(-90 145.8 137.2)">14</text>
<text x="157.2" y="135.9" transform="rotate(-90 157.2 135.9)">14</text>
<text x="168.7" y="135.9" transform="rotate(-90 168.7 135.9)">14</text>
<text x="180.1" y="135.9" transform="rotate(-90 180.1 135.9)">14</text>
<text x="191.5" y="135.9" transform="rotate(-90 191.5 135.9)">14</text>
<text x="202.9" y="135.9" transform="rotate(-90 202.9 135.9)">14</text>
<text x="214.4" y="135.9" transform="rotate(-90 214.4 135.9)">14</text>
<text x="20.1" y="154.4" transform="rotate(-90 20.1 154.4)">7</text>
<text x="54.4" y="155.6" transform="rotate(-90 54.4 155.6)">7</text>
<text x="65.8" y="155.6" transform="rotate(-90 65.8 155.6)">8</text>
<text x="77.2" y="155.6" transform="rotate(-90 77.2 155.6)">7</text>
<text x="88.6" y="155.6" transform="rotate(-90 88.6 155.6)">7</text>
<text x="100.1" y="155.6" transform="rotate(-90 100.1 155.6)">8</text>
<text x="111.5" y="155.6" transform="rotate(-90 111.5 155.6)">7</text>
<text x="122.9" y="154.4" transform="rotate(-90 122.9 154.4)">7</text>
<text x="134.4" y="154.4" transform="rotate(-90 134.4 154.4)">7</text>
<text x="145.8" y="154.4" transform="rotate(-90 145.8 154.4)">7</text>
<text x="157.2" y="155.6" transform="rotate(-90 157.2 155.6)">7</text>
<text x="168.7" y="155.6" transform="rotate(-90 168.7 155.6)">7</text>
<text x="180.1" y="155.6" transform="rotate(-90 180.1 155.6)">7</text>
<text x="191.5" y="155.6" transform="rotate(-90 191.5 155.6)">7</text>
<text x="202.9" y="155.6" transform="rotate(-90 202.9 155.6)">7</text>
<text x="214.4" y="155.6" transform="rotate(-90 214.4 155.6)">7</text>
</g>
<g font-size="1.8" fill="#0000c2">
<text x="45.9" y="29.6">Check</text>
<text x="52.6" y="29.6">Pinout!</text>
<text x="48.3" y="31.6">checked.</text>
</g>
</svg>
